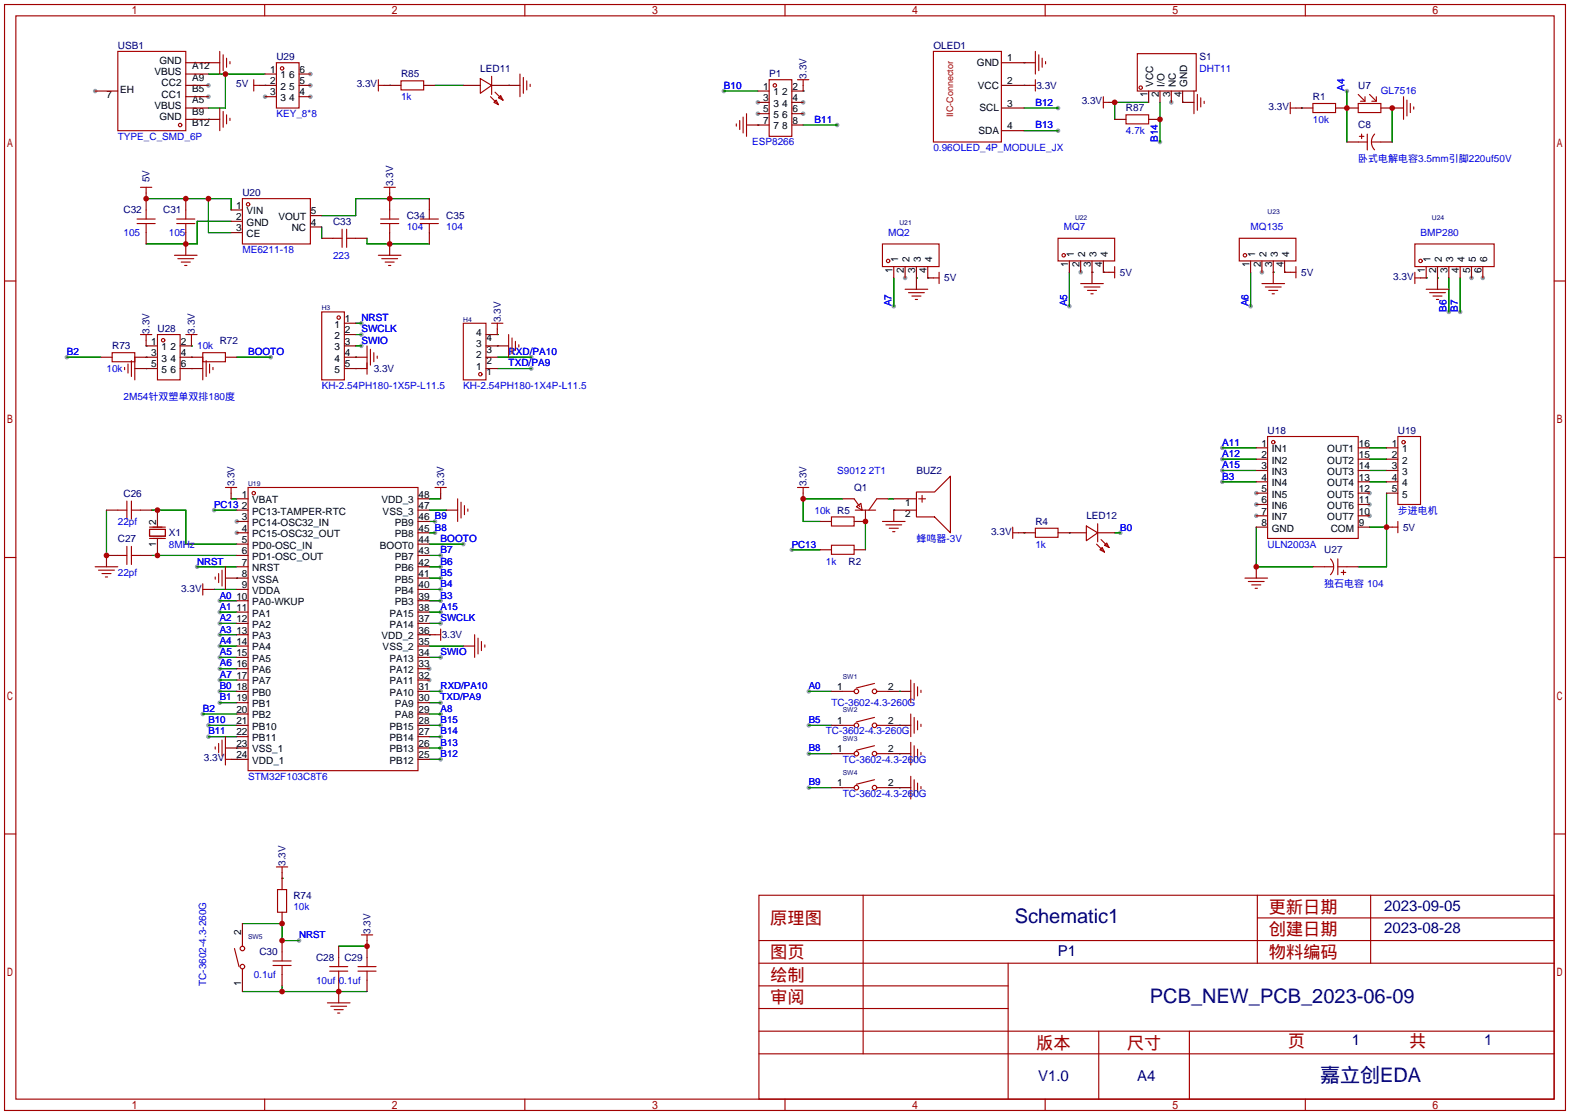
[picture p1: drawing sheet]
<svg xmlns="http://www.w3.org/2000/svg" width="352mm" height="250mm" viewBox="0 0 352 250" stroke-linecap="round" stroke-linejoin="round" font-family="sans-serif">
<g fill="#999">
<circle cx="46.7" cy="19.1" r=".51"/>
<circle cx="46.7" cy="21.7" r=".51"/>
<circle cx="21.3" cy="20.4" r=".51"/>
<circle cx="53.1" cy="116.9" r=".51"/>
<circle cx="53.1" cy="119.5" r=".51"/>
<circle cx="96.3" cy="152.5" r=".51"/>
<circle cx="96.3" cy="150" r=".51"/>
<circle cx="180.1" cy="23" r=".51"/>
<circle cx="169.9" cy="25.5" r=".51"/>
<circle cx="180.1" cy="25.5" r=".51"/>
<circle cx="169.9" cy="23" r=".51"/>
<circle cx="262.6" cy="23" r=".51"/>
<circle cx="202.9" cy="62.3" r=".51"/>
<circle cx="242.3" cy="61.1" r=".51"/>
<circle cx="283" cy="61.1" r=".51"/>
<circle cx="329.9" cy="62.3" r=".51"/>
<circle cx="332.5" cy="62.3" r=".51"/>
<circle cx="281.7" cy="110.6" r=".51"/>
<circle cx="281.7" cy="113.1" r=".51"/>
<circle cx="281.7" cy="115.7" r=".51"/>
<circle cx="307.1" cy="115.7" r=".51"/>
<circle cx="307.1" cy="113.1" r=".51"/>
<circle cx="307.1" cy="110.6" r=".51"/>
<circle cx="59.4" cy="21.7" r=".51"/>
<circle cx="69.6" cy="21.7" r=".51"/>
<circle cx="69.6" cy="19.1" r=".51"/>
<circle cx="69.6" cy="16.6" r=".51"/>
<circle cx="67.1" cy="210.9" r=".51"/>
<circle cx="98.8" cy="162.7" r=".51"/>
<circle cx="98.8" cy="165.2" r=".51"/>
<circle cx="48" cy="114.4" r=".51"/>
<circle cx="49.3" cy="157.6" r=".51"/>
<circle cx="49.3" cy="155" r=".51"/>
<circle cx="98.8" cy="167.7" r=".51"/>
<circle cx="98.8" cy="170.3" r=".51"/>
<circle cx="98.8" cy="160.1" r=".51"/>
<circle cx="97.5" cy="116.9" r=".51"/>
<circle cx="97.5" cy="119.5" r=".51"/>
<circle cx="46.7" cy="165.2" r=".51"/>
<circle cx="46.7" cy="162.7" r=".51"/>
<circle cx="49.3" cy="144.9" r=".51"/>
<circle cx="49.3" cy="142.3" r=".51"/>
<circle cx="49.3" cy="139.8" r=".51"/>
<circle cx="49.3" cy="137.3" r=".51"/>
<circle cx="49.3" cy="134.7" r=".51"/>
<circle cx="98.8" cy="155" r=".51"/>
<circle cx="98.8" cy="157.6" r=".51"/>
<circle cx="98.8" cy="139.8" r=".51"/>
<circle cx="98.8" cy="147.4" r=".51"/>
<circle cx="44.2" cy="127.1" r=".51"/>
<circle cx="177.5" cy="123.3" r=".51"/>
<circle cx="98.8" cy="129.6" r=".51"/>
<circle cx="98.8" cy="132.2" r=".51"/>
<circle cx="98.8" cy="134.7" r=".51"/>
<circle cx="98.8" cy="137.3" r=".51"/>
<circle cx="181.4" cy="162.7" r=".51"/>
<circle cx="181.4" cy="155" r=".51"/>
<circle cx="49.3" cy="147.4" r=".51"/>
<circle cx="49.3" cy="150" r=".51"/>
<circle cx="49.3" cy="152.5" r=".51"/>
<circle cx="98.8" cy="127.1" r=".51"/>
<circle cx="98.8" cy="124.6" r=".51"/>
<circle cx="181.4" cy="176.6" r=".51"/>
<circle cx="181.4" cy="169" r=".51"/>
<circle cx="251.2" cy="119.5" r=".51"/>
<circle cx="162.3" cy="20.4" r=".51"/>
<circle cx="187.7" cy="28" r=".51"/>
<circle cx="237.2" cy="24.2" r=".51"/>
<circle cx="237.2" cy="29.3" r=".51"/>
<circle cx="260.1" cy="31.8" r=".51"/>
<circle cx="302" cy="20.4" r=".51"/>
<circle cx="200.4" cy="68.7" r=".51"/>
<circle cx="239.8" cy="68.7" r=".51"/>
<circle cx="280.4" cy="68.7" r=".51"/>
<circle cx="324.9" cy="69.9" r=".51"/>
<circle cx="327.4" cy="69.9" r=".51"/>
<circle cx="274.1" cy="100.4" r=".51"/>
<circle cx="274.1" cy="103" r=".51"/>
<circle cx="274.1" cy="105.5" r=".51"/>
<circle cx="274.1" cy="108" r=".51"/>
<circle cx="103.9" cy="122" r=".51"/>
<circle cx="60.7" cy="80.1" r=".51"/>
<circle cx="45.5" cy="160.1" r=".51"/>
<circle cx="15" cy="80.1" r=".51"/>
<circle cx="81" cy="75" r=".51"/>
<circle cx="81" cy="77.6" r=".51"/>
<circle cx="81" cy="72.5" r=".51"/>
<circle cx="119.1" cy="80.1" r=".51"/>
<circle cx="119.1" cy="82.6" r=".51"/>
</g>
<g fill="none" stroke="#a10000" stroke-width=".25">
<path d="M1 1h350v248h-350zM3.6 3.6h344.9v242.9h-344.9zM26.4 11.5h15.3v17.8h-15.3zM49.3 11.5v5.1M50 12.3v3.5M50.8 13v2.1M51.6 13.8v.5M56.9 19.1h1.3M56.9 17.9v2.5M59.3 1v2.6M62 14.1h5.1v10.1h-5.1zM84.8 17.9v2.5"/>
<path d="M84.8 19.1h1.3M89.9 18.1h5.1v2.1h-5.1zM107.7 17.6l2.5 1.5-2.5 1.8zM110.2 17.1v4.1M116.6 16.6v5.1M117.3 17.4v3.5M117.7 1v2.6M118.1 18.1v2.1M118.9 18.9v.5M172.5 17.9h5v12.7h-5zM176 1v2.6M178.8 17.9h2.6"/>
<path d="M180.1 17.9v1.2M209.3 11.5h15.2v20.3h-15.2zM230.9 19.1h1.3M232.2 11.5v5.1M232.2 17.9v2.5M232.9 12.3v3.5M233.7 13v2.1M234.4 1v2.6M234.4 13.8v.5M255 12h13.2v8.4h-13.2zM292.7 1v2.6M49.3 24.2v5.1"/>
<path d="M50 25v3.5M50.8 25.7v2.1M51.6 26.5v.5M110 21.7l1.8 1.8M111 20.7l1.8 1.7M111.3 22.4l.5 1.1-1.1-.5zM111.8 21.9l.5-.5 .5 1zM165.1 27.8v.5M165.9 27v2.1M166.6 26.3v3.5M167.4 25.5v5.1M247.4 21.7v2.5"/>
<path d="M247.4 23h1.3M252.5 25.7h5.1v2.1h-5.1zM267.7 20.4v5.1M268.5 21.2v3.5M269.2 21.9v2.1M270 22.7v.5M289.3 23v2.5M289.3 24.2h1.3M294.4 23.2h5.1v2h-5.1zM304.5 23.2h5.1v2h-5.1zM304.5 31.8h2.1M304.5 21.2l1.6 1.5"/>
<path d="M304.8 30.6h1M305.3 30.1v1M306.1 21.7v1h-1M306.6 30.1v3.5M307.1 21.2l1.5 1.5M307.6 31.8h2M308.2 30.1a2.54 2.54 0 0 0 0 3.5M308.6 21.7v1h-1M314.7 21.7v5.1M315.5 22.4v3.6M316.2 23.2v2M317 24v.5"/>
<path d="M30.7 50.1h4.1M30.7 49.1h4.1M31.5 42h2.5M32.8 42v1.3M32.8 47.1v2M32.8 50.1v2.1M39.1 57.2h5.1M39.6 50.1h4.1M39.6 49.1h4.1M39.9 58h3.5M40.6 58.8h2.1M41.4 59.5h.5"/>
<path d="M41.7 47.1v2M41.7 50.1v2.1M54.4 44.5h15.2v10.2h-15.2zM74.7 53.4h2M76.7 51.4v4.1M77.7 53.4h2.1M77.7 51.4v4.1M84.8 57.2h5.1M85.3 50.1h4.1M85.3 49.1h4.1M85.6 58h3.6M86.1 42h2.5"/>
<path d="M86.4 58.8h2M87.1 59.5h.5M87.4 42v1.3M87.4 47.1v2M87.4 50.1v2.1M94.2 50.1h4.1M94.2 49.1h4.1M96.3 47.1v2M96.3 50.1v2.1M197.9 54.7h12.7v5.1h-12.7zM237.2 53.4h12.7v5.1h-12.7zM249.9 59.8v2.5"/>
<path d="M277.9 53.4h12.7v5.1h-12.7zM290.6 59.8v2.5M317.2 54.7h17.8v5.1h-17.8zM1 63h2.6M25.1 79.1h5.1v2h-5.1zM31.5 75h2.5M32.8 75v1.3M35.3 75h5.1v10.2h-5.1zM41.7 75h2.5M42.9 75v1.3M45.5 79.1h5v2h-5zM72.1 69.9h5.1v15.3h-5.1z"/>
<path d="M82.3 77.6v6.3M83.1 78.3v3.6M83.8 79.1v2M84.6 79.9v.5M103.9 72.5h5.1v12.7h-5.1zM110.2 72.5h2.6M111.5 72.5v1.3M114 75v5.1M114.8 75.8v3.5M115.6 76.5v2.1M116.3 77.3v.5M202.9 64.9h5.1"/>
<path d="M203.7 65.6h3.6M204.5 66.4h2M205.2 67.2h.5M209.3 62.3h1.3M210.6 61.1v2.5M242.3 63.6h5.1M243.1 64.4h3.5M243.8 65.1h2.1M244.6 65.9h.5M248.7 61.1h1.2M283 63.6h5M283.7 64.4h3.6"/>
<path d="M284.5 65.1h2M285.2 65.9h.6M289.3 61.1h1.3M317.2 62.3h1.3M317.2 61.1v2.5M319.8 64.9h5.1M320.5 65.6h3.6M321.3 66.4h2M322.1 67.2h.5M348.5 63h2.5M27.9 82.4v.5M28.7 81.6v2.1"/>
<path d="M29.5 80.9v3.5M30.2 80.1v5.1M45.5 80.1v5.1M46.2 80.9v3.5M47 81.6v2.1M47.8 82.4v.5M81 82.6h1.3M284.2 97.9h20.3v22.8h-20.3zM313.4 97.9h5.1v15.2h-5.1zM26.4 114.4h2M28.4 112.4v4M29.5 114.4h2"/>
<path d="M29.5 112.4v4M33.5 118.7h3.6v1.5h-3.6zM33.5 118.2h3.6M50.5 109.3h2.6M51.8 109.3v1.3M55.6 109.3h38.1v63.5h-38.1zM97.5 109.3h2.6M98.8 109.3v1.3M102.6 111.9v5M103.4 112.6v3.6M104.1 113.4v2M104.9 114.1v.5"/>
<path d="M178.8 109.3h2.6M180.1 109.3v1.3M186.4 115.9h5.1v2.1h-5.1zM191.5 111.9l1.3 1.7M191.8 114.4h4.5M192 113.6l1-.7 .3 1.5zM196.6 111.9l-1.8 2.5M197.9 116.9h5M198.6 117.7h3.6M199.4 118.5h2M200.2 119.2h.5M205.5 110.3h4l3.6-3.5v12.7l-3.6-3.6h-4z"/>
<path d="M206 111.9h1.5M206.8 111.1v1.5M227.1 118.2v2.5M227.1 119.5h1.2M232.2 118.5h5v2h-5zM243.6 118l2.5 1.5-2.5 1.8zM246.1 117.4v4.1M312.2 118.2h1.2M313.4 116.9v2.6M1 125h2.6M21.3 127.1h5.1M22.1 127.9h3.6"/>
<path d="M22.9 128.6h2M23.6 129.4h.5M26.4 124.6h2M28.4 122.5v4.1M29.5 122.5v4.1M29.5 124.6h2M33.5 120.7h3.6M45.5 130.9v2.5M45.5 132.2h1.2M48.3 129.4v.5M49 128.6v2.1M49.8 127.9v3.5"/>
<path d="M50.5 127.1v5.1M186.4 122.3h5.1v2h-5.1zM245.9 122l1.7 1.8M246.6 123.3l.5-.5 .5 1zM246.9 121l1.8 1.8M247.6 122.3l.6-.5 .5 1zM279.1 129.6h5.1M279.9 130.4h3.6M280.7 131.2h2M281.4 131.9h.5M296.9 127.1h2.1M298.3 125.3a2.54 2.54 0 0 1 0 3.6"/>
<path d="M300 127.1h2M300 125.3v3.6M300.7 128.4h1.1M301.2 127.9v1M348.5 125h2.5M97.5 142.3h1.3M98.8 141.1v2.5M106.4 142.3v5.1M107.2 143.1v3.6M107.9 143.9v2M108.7 144.6v.5M189 155h2.5"/>
<path d="M196.1 153.3l-4.1 1M196.6 155h2.5M204.2 152.5v5.1M205 153.3v3.5M205.7 154v2.1M206.5 154.8v.5M48.3 167.5v.5M49 166.7v2.1M49.8 166v3.5M50.5 165.2v6.3M50.5 170.3h1.3M189 162.7h2.5"/>
<path d="M189 169h2.5M189 176.6h2.5M196.1 160.9l-4.1 1M196.1 167.2l-4.1 1M196.1 174.8l-4.1 1.1M196.6 162.7h2.5M196.6 169h2.5M196.6 176.6h2.5M204.2 160.1v5.1M204.2 166.5v5M204.2 174.1v5.1M205 160.9v3.5"/>
<path d="M205 167.2v3.6M205 174.8v3.6M205.7 161.6v2.1M205.7 168v2M205.7 175.6v2M206.5 162.4v.5M206.5 168.8v.5M206.5 176.4v.5M1 187h2.6M62 194.4h2.5M62.2 199.5h2.1v5.1h-2.1zM63.2 194.4v1.3"/>
<path d="M348.5 187h2.5M52.6 212.7l1 4.1M54.4 209.6v2.6M54.4 217.3v2.5M61.2 215.5h4.1M61.2 216.5h4.1M63.2 213.5v2M63.2 216.5v2M73.9 216.8h4.1M73.9 217.8h4.1M75.9 214.7v2.1M75.9 217.8v2"/>
<path d="M80.3 216.8h4M80.3 217.8h4M81 209.6h2.6M82.3 209.6v1.3M82.3 214.7v2.1M82.3 217.8v2M170.2 200.8h178.3v45.7h-178.3zM170.2 216h178.3M170.2 210.9h178.3M193.5 200.8v35.5M226 216v30.5M281.9 200.8v15.2"/>
<path d="M281.9 205.8h66.6M307.3 200.8v15.2M73.4 224.9h5.1M74.2 225.6h3.5M74.9 226.4h2.1M75.7 227.2h.5M170.2 221.1h55.8M170.2 236.3h178.3M170.2 231.2h178.3M170.2 226.2h55.8M246.4 231.2v15.3M266.7 231.2v15.3"/>
<path d="M59.3 246.5v2.5M117.7 246.5v2.5M176 246.5v2.5M234.4 246.5v2.5M292.7 246.5v2.5"/>
<circle cx="63.2" cy="15.3" r=".38"/>
<circle cx="173.7" cy="19.1" r=".38"/>
<circle cx="255.8" cy="19.7" r=".38"/>
<circle cx="40.4" cy="28" r=".38"/>
<circle cx="55.6" cy="45.8" r=".38"/>
<circle cx="199.1" cy="58.5" r=".38"/>
<circle cx="238.5" cy="57.2" r=".38"/>
<circle cx="279.1" cy="57.2" r=".38"/>
<circle cx="318.5" cy="58.5" r=".38"/>
<circle cx="36.6" cy="76.3" r=".38"/>
<circle cx="75.9" cy="71.2" r=".38"/>
<circle cx="107.7" cy="83.9" r=".38"/>
<circle cx="285.5" cy="99.2" r=".38"/>
<circle cx="314.7" cy="99.2" r=".38"/>
<circle cx="56.9" cy="110.6" r=".38"/>
<circle cx="192" cy="155" r=".51"/>
<circle cx="196.1" cy="155" r=".51"/>
<circle cx="192" cy="176.6" r=".51"/>
<circle cx="192" cy="169" r=".51"/>
<circle cx="192" cy="162.7" r=".51"/>
<circle cx="196.1" cy="176.6" r=".51"/>
<circle cx="196.1" cy="169" r=".51"/>
<circle cx="196.1" cy="162.7" r=".51"/>
<circle cx="54.4" cy="216.8" r=".51"/>
<circle cx="54.4" cy="212.7" r=".51"/>
</g>
<g fill="none" stroke="#008700" stroke-width=".25">
<path d="M46.7 14.1h.1M46.7 16.6h12.7M50.5 16.6v7.6h-3.8M59.4 19.1h.1M87.4 19.1h.1M97.5 19.1h6.4M114 19.1h.1M229.6 19.1h.1M229.6 14.1h.1M46.7 26.8h.1M162.3 20.4h7.6M169.9 28h.1"/>
<path d="M180.1 20.4h.1M180.1 28h7.6M229.6 24.2h7.6M229.6 29.3h7.6M257.6 23h-7.7v3.8M260.1 23v8.8M265.2 23h.1M291.8 24.2h.1M302 20.4v11.4M312.2 24.2v7.6M32.8 44.5h19v2.6M46.7 44.5v7.7h5.1"/>
<path d="M51.8 49.6h-7.6v5.1h-11.4M72.1 50.9v2.5M82.3 53.4v1.3h14M96.3 44.5h-16.5v3.9h-7.7M32.8 77.6h.1M42.9 77.6h.1M79.8 75h1.2M79.8 77.6h1.2M79.8 72.5h1.2M111.5 75h.1M111.5 77.6h.1M200.4 62.3v6.4"/>
<path d="M205.5 62.3h.1M208 62.3h.1M239.8 61.1v7.6M244.9 61.1h.1M247.4 61.1h.1M280.4 61.1v7.6M285.5 61.1h.1M288 61.1h.1M319.8 62.3h.1M322.3 62.3h.1M324.9 62.3v7.6M327.4 62.3v7.6"/>
<path d="M15 80.1h7.6M32.8 82.6h.1M32.8 80.1h.1M42.9 80.1h.1M42.9 82.6h.1M53.1 80.1h7.6M79.8 82.6h.1M79.8 80.1h.1M111.5 80.1h7.6M111.5 82.6h7.6M23.9 114.4v10.2M34 114.4h7.7v7.6h11.4"/>
<path d="M48 114.4h5.1M51.8 111.9h1.3M96.3 114.4h3.8M96.3 116.9h1.2M96.3 119.5h1.2M96.3 111.9h2.5M189 111.9h-8.9v5h3.8M194.1 116.9v6.4M199.1 111.9h1.3M200.4 114.4h.1M229.6 119.5h.1M239.8 119.5h.1"/>
<path d="M249.9 119.5h1.3M274.1 100.4h7.6M274.1 103h7.6M274.1 105.5h7.6M274.1 108h7.6M281.7 118.2v8.9h12.7M307.1 100.4h3.8M307.1 103h3.8M307.1 105.5h3.8M307.1 108h3.8M307.1 118.2h3.8M310.9 110.6v16.5h-6.4"/>
<path d="M34 124.6h19.1M44.2 127.1h8.9M48 132.2h5.1M49.3 139.8h3.8M49.3 137.3h3.8M49.3 134.7h3.8M53.1 129.6h.1M96.3 139.8h2.5M96.3 137.3h2.5M96.3 134.7h2.5M96.3 127.1h2.5M96.3 124.6h2.5"/>
<path d="M96.3 122h7.6M96.3 129.6h2.5M96.3 132.2h2.5M177.5 123.3h6.4M49.3 157.6h3.8M49.3 155h3.8M49.3 144.9h3.8M49.3 142.3h3.8M49.3 147.4h3.8M49.3 150h3.8M49.3 152.5h3.8M96.3 142.3h.1"/>
<path d="M96.3 157.6h2.5M96.3 155h2.5M96.3 144.9h7.6M96.3 147.4h2.5M181.4 155h5M201.7 155h.1M45.5 160.1h7.6M46.7 162.7h6.4M46.7 165.2h6.4M53.1 167.7h.1M53.1 170.3h.1M96.3 162.7h2.5"/>
<path d="M96.3 165.2h2.5M96.3 167.7h2.5M96.3 170.3h2.5M96.3 160.1h2.5M181.4 162.7h5M181.4 176.6h5M181.4 169h5M201.7 162.7h.1M201.7 176.6h.1M201.7 169h.1M63.2 196.9h.1M54.4 207.1h8.8v3.8h3.9"/>
<path d="M75.9 212.2h6.4M54.4 222.3h27.9M63.2 221.1v1.2"/>
</g>
<g fill="none" stroke="#870000" stroke-width=".25">
<path d="M41.7 19.1h5M41.7 16.6h5M41.7 14.1h7.6M58.2 19.1h3.8M59.4 16.6h2.6M67.1 19.1h2.5M67.1 16.6h2.5M86.1 19.1h3.8M95 19.1h2.5M103.9 19.1h3.8M110.2 19.1h6.4M180.1 19.1v1.3h-2.6"/>
<path d="M224.5 19.1h6.4M224.5 14.1h7.7M21.3 20.4h5.1M41.7 26.8h7.6M41.7 24.2h5M41.7 21.7h5M59.4 21.7h2.6M67.1 21.7h2.5M167.4 28h5.1M169.9 20.4h2.6M169.9 23h2.6M169.9 25.5h2.6"/>
<path d="M177.5 28h2.6M177.5 23h2.6M177.5 25.5h2.6M224.5 24.2h5.1M224.5 29.3h5.1M248.7 23h1.2M249.9 26.8h2.6M257.6 26.8h2.5M257.6 20.4v2.6M260.1 20.4v2.6M262.6 20.4v2.6M265.2 20.4v2.6h2.5"/>
<path d="M290.6 24.2h3.8M299.5 24.2h5M302 31.8h2.5M309.6 24.2h5.1M309.6 31.8h2.6M32.8 43.3v3.8M32.8 52.2v2.5M41.7 44.5v2.6M41.7 52.2v5M51.8 47.1h2.6M51.8 49.6h2.6M51.8 52.2h2.6"/>
<path d="M69.6 50.9h2.5M69.6 48.4h2.5M72.1 53.4h2.6M79.8 53.4h2.5M87.4 43.3v3.8M87.4 52.2v5M96.3 44.5v2.6M96.3 52.2v2.5M200.4 59.8v2.5M202.9 59.8v2.5M205.5 59.8v5.1M208 59.8v2.5h1.3"/>
<path d="M239.8 58.5v2.6M242.3 58.5v2.6M244.9 58.5v5.1M247.4 58.5v2.6h1.3M280.4 58.5v2.6M283 58.5v2.6M285.5 58.5v5.1M288 58.5v2.6h1.3M319.8 59.8v2.5h-1.3M322.3 59.8v5.1M324.9 59.8v2.5M327.4 59.8v2.5"/>
<path d="M329.9 59.8v2.5M332.5 59.8v2.5M32.8 76.3v1.3h2.5M42.9 76.3v1.3h-2.5M77.2 77.6h2.6M77.2 72.5h2.6M77.2 75h2.6M109 77.6h5M111.5 73.8v1.2h-2.5M22.6 80.1h2.5M30.2 82.6h5.1M30.2 80.1h5.1"/>
<path d="M40.4 82.6h5.1M40.4 80.1h5.1M50.5 80.1h2.6M77.2 82.6h3.8M77.2 80.1h5.1M109 82.6h2.5M109 80.1h2.5M23.9 114.4h2.5M31.5 114.4h2.5M35.3 114.4v3.8M51.8 110.6v1.3M53.1 114.4h2.5"/>
<path d="M53.1 116.9h2.5M53.1 111.9h2.5M53.1 119.5h2.5M93.7 114.4h2.6M93.7 116.9h2.6M93.7 111.9h2.6M93.7 119.5h2.6M98.8 110.6v1.3M100.1 114.4h2.5M180.1 110.6v1.3M183.9 116.9h2.5M189 111.9h2.5"/>
<path d="M194.1 114.4v2.5h-2.6M196.6 111.9h2.5M200.4 111.9h5.1M205.5 114.4h-5.1v2.5M228.3 119.5h3.9M237.2 119.5h6.4M246.1 119.5h3.8M281.7 100.4h2.5M281.7 103h2.5M281.7 105.5h2.5M281.7 108h2.5M281.7 110.6h2.5"/>
<path d="M281.7 113.1h2.5M281.7 115.7h2.5M281.7 118.2h2.5M304.5 100.4h2.6M304.5 103h2.6M304.5 105.5h2.6M304.5 108h2.6M304.5 110.6h2.6M304.5 113.1h2.6M304.5 115.7h2.6M304.5 118.2h2.6M310.9 100.4h2.5"/>
<path d="M310.9 103h2.5M310.9 105.5h2.5M310.9 108h2.5M310.9 110.6h2.5M310.9 118.2h1.3M26.4 124.6h-2.5v2.5M31.5 124.6h2.5M35.3 120.7v3.9M46.7 132.2h1.3M50.5 129.6h5.1M53.1 132.2h2.5M53.1 124.6h2.5"/>
<path d="M53.1 122h2.5M53.1 127.1h2.5M53.1 134.7h2.5M53.1 137.3h2.5M53.1 139.8h2.5M93.7 129.6h2.6M93.7 132.2h2.6M93.7 124.6h2.6M93.7 122h2.6M93.7 127.1h2.6M93.7 134.7h2.6M93.7 137.3h2.6"/>
<path d="M93.7 139.8h2.6M183.9 123.3h2.5M191.5 123.3h2.6M281.7 127.1v2.5M294.4 127.1h2.5M302 127.1h2.5M53.1 142.3h2.5M53.1 144.9h2.5M53.1 155h2.5M53.1 147.4h2.5M53.1 150h2.5M53.1 152.5h2.5"/>
<path d="M53.1 157.6h2.5M93.7 142.3h3.8M93.7 144.9h2.6M93.7 155h2.6M93.7 147.4h2.6M93.7 150h2.6M93.7 152.5h2.6M93.7 157.6h2.6M103.9 144.9h2.5M186.4 155h2.6M199.1 155h5.1M50.5 167.7h5.1"/>
<path d="M51.8 170.3h3.8M53.1 162.7h2.5M53.1 160.1h2.5M53.1 165.2h2.5M93.7 167.7h2.6M93.7 170.3h2.6M93.7 162.7h2.6M93.7 160.1h2.6M93.7 165.2h2.6M186.4 169h2.6M186.4 162.7h2.6M186.4 176.6h2.6"/>
<path d="M199.1 169h5.1M199.1 162.7h5.1M199.1 176.6h5.1M63.2 195.7v3.8M54.4 207.1v2.5M54.4 219.8v2.5M63.2 204.6v2.5M63.2 210.9v2.6M63.2 218.5v2.6M75.9 212.2v2.5M75.9 219.8v5.1M82.3 210.9v3.8"/>
<path d="M82.3 219.8v2.5"/>
</g>
<g fill="#c00">
<circle cx="63.2" cy="210.9" r=".63"/>
<circle cx="63.2" cy="207.1" r=".63"/>
<circle cx="82.3" cy="212.2" r=".63"/>
<circle cx="23.9" cy="124.6" r=".63"/>
<circle cx="35.3" cy="124.6" r=".63"/>
<circle cx="35.3" cy="114.4" r=".63"/>
<circle cx="194.1" cy="116.9" r=".63"/>
<circle cx="180.1" cy="111.9" r=".63"/>
<circle cx="63.2" cy="222.3" r=".63"/>
<circle cx="75.9" cy="222.3" r=".63"/>
<circle cx="41.7" cy="54.7" r=".63"/>
<circle cx="46.7" cy="44.5" r=".63"/>
<circle cx="32.8" cy="44.5" r=".63"/>
<circle cx="41.7" cy="44.5" r=".63"/>
<circle cx="87.4" cy="44.5" r=".63"/>
<circle cx="87.4" cy="54.7" r=".63"/>
<circle cx="249.9" cy="23" r=".63"/>
<circle cx="260.1" cy="26.8" r=".63"/>
<circle cx="312.2" cy="24.2" r=".63"/>
<circle cx="302" cy="24.2" r=".63"/>
<circle cx="310.9" cy="118.2" r=".63"/>
<circle cx="281.7" cy="127.1" r=".63"/>
<circle cx="50.5" cy="16.6" r=".63"/>
</g>
<g font-size="4.5" fill="#000080">
<text x="227.5" y="207.1">Schematic1</text>
<text x="257.8" y="224.8">PCB_NEW_PCB_2023-06-09</text>
<text x="296" y="242.6">嘉立创EDA</text>
</g>
<g font-size="3.9" fill="#a00000">
<text x="172.7" y="207.2">原理图</text>
<text x="284.5" y="209.7">创建日期</text>
<text x="284.5" y="204.6">更新日期</text>
<text x="172.7" y="214.8">图页</text>
<text x="284.5" y="214.8">物料编码</text>
<text x="172.7" y="219.9">绘制</text>
<text x="172.7" y="225">审阅</text>
<text x="232.3" y="235.1">版本</text>
<text x="252.6" y="235.1">尺寸</text>
<text x="288.8" y="234.9">页</text>
<text x="316" y="234.9">共</text>
</g>
<g font-size="3.4" fill="#000080">
<text x="310.4" y="204.2">2023-09-05</text>
<text x="310.4" y="209.3">2023-08-28</text>
<text x="237.2" y="214.4">P1</text>
<text x="303.1" y="234.4">1</text>
<text x="332.8" y="234.4">1</text>
<text x="232.8" y="242.3">V1.0</text>
<text x="255" y="242.3">A4</text>
</g>
<g font-size="2.2" fill="#000080">
<text x="26.4" y="11">USB1</text>
<text x="209.3" y="11">OLED1</text>
<text x="62" y="13.6">U29</text>
<text x="89.9" y="17.4">R85</text>
<text x="107.7" y="16.1">LED11</text>
<text x="172.5" y="17.4">P1</text>
<text x="180.8" y="17.6" transform="rotate(-90 180.8 17.6)">3.3V</text>
<text x="269" y="13.6">S1</text>
<text x="53" y="19.6">5V</text>
<text x="80" y="19.6">3.3V</text>
<text x="232.4" y="19.9">3.3V</text>
<text x="242.5" y="23.4">3.3V</text>
<text x="294.4" y="22.4">R1</text>
<text x="304.5" y="19.9">U7</text>
<text x="252.5" y="25">R87</text>
<text x="284.5" y="24.7">3.3V</text>
<text x="304.5" y="28.8">C8</text>
<text x="33.5" y="40.8" transform="rotate(-90 33.5 40.8)">5V</text>
<text x="88.1" y="41.8" transform="rotate(-90 88.1 41.8)">3.3V</text>
<text x="27.7" y="47.8">C32</text>
<text x="36.6" y="47.8">C31</text>
<text x="54.4" y="44">U20</text>
<text x="74.7" y="50.4">C33</text>
<text x="91.2" y="49.1">C34</text>
<text x="100.1" y="49.1">C35</text>
<text x="211.7" y="63.1">5V</text>
<text x="251.1" y="61.8">5V</text>
<text x="291.7" y="61.8">5V</text>
<text x="312.4" y="62.8">3.3V</text>
<text x="33.5" y="74.8" transform="rotate(-90 33.5 74.8)">3.3V</text>
<text x="35.3" y="74.5">U28</text>
<text x="43.7" y="74.8" transform="rotate(-90 43.7 74.8)">3.3V</text>
<text x="49.3" y="77.1">R72</text>
<text x="112.3" y="72.3" transform="rotate(-90 112.3 72.3)">3.3V</text>
<text x="25.1" y="78.3">R73</text>
<text x="83.8" y="83.4">3.3V</text>
<text x="284.2" y="97.4">U18</text>
<text x="313.4" y="97.4">U19</text>
<text x="205.5" y="106.3">BUZ2</text>
<text x="27.7" y="111.3">C26</text>
<text x="52.6" y="109.1" transform="rotate(-90 52.6 109.1)">3.3V</text>
<text x="99.6" y="109.1" transform="rotate(-90 99.6 109.1)">3.3V</text>
<text x="180.8" y="109.1" transform="rotate(-90 180.8 109.1)">3.3V</text>
<text x="191.5" y="110.1">Q1</text>
<text x="222.2" y="119.9">3.3V</text>
<text x="232.2" y="117.7">R4</text>
<text x="243.6" y="116.4">LED12</text>
<text x="314.6" y="119">5V</text>
<text x="26.4" y="121.5">C27</text>
<text x="37.8" y="120.2">X1</text>
<text x="296.9" y="124">U27</text>
<text x="190.2" y="126.6">R2</text>
<text x="40.6" y="132.6">3.3V</text>
<text x="99" y="143.1">3.3V</text>
<text x="45.7" y="170.7">3.3V</text>
<text x="64" y="194.2" transform="rotate(-90 64 194.2)">3.3V</text>
<text x="65.8" y="201.5">R74</text>
<text x="83.1" y="209.4" transform="rotate(-90 83.1 209.4)">3.3V</text>
<text x="58.2" y="214.2">C30</text>
<text x="70.9" y="215.5">C28</text>
<text x="77.2" y="215.5">C29</text>
</g>
<g font-size="2.2">
<text x="34.6" y="16.8">VBUS</text>
<text x="35.7" y="14.3">GND</text>
<text x="43.1" y="15.6">A12</text>
<text x="60.6" y="16.3">1</text>
<text x="62.9" y="17.6">1</text>
<text x="64.9" y="17.6">6</text>
<text x="67.2" y="16.3">6</text>
<text x="219" y="14.8">GND</text>
<text x="225.8" y="13.8">1</text>
<text x="23.9" y="21.9">7</text>
<text x="26.9" y="20.9">EH</text>
<text x="36.2" y="19.4">CC2</text>
<text x="36.2" y="21.9">CC1</text>
<text x="43.1" y="20.6">B5</text>
<text x="43.1" y="23.2">A5</text>
<text x="43.1" y="18.1">A9</text>
<text x="60.6" y="18.9">2</text>
<text x="60.6" y="21.4">3</text>
<text x="62.9" y="20.1">2</text>
<text x="62.9" y="22.7">3</text>
<text x="64.9" y="22.7">4</text>
<text x="64.9" y="20.1">5</text>
<text x="67.2" y="21.4">4</text>
<text x="67.2" y="18.9">5</text>
<text x="171.1" y="22.7">3</text>
<text x="171.1" y="20.1">1</text>
<text x="173.4" y="24">3</text>
<text x="173.4" y="21.4">1</text>
<text x="175.4" y="21.4">2</text>
<text x="175.4" y="24">4</text>
<text x="177.7" y="20.1">2</text>
<text x="177.7" y="22.7">4</text>
<text x="219.3" y="19.9">VCC</text>
<text x="225.8" y="24">3</text>
<text x="225.8" y="18.9">2</text>
<text x="257.3" y="21.8" transform="rotate(-90 257.3 21.8)">1</text>
<text x="258.6" y="19.5" transform="rotate(-90 258.6 19.5)">VCC</text>
<text x="259.8" y="21.8" transform="rotate(-90 259.8 21.8)">2</text>
<text x="261.1" y="19.5" transform="rotate(-90 261.1 19.5)">I/O</text>
<text x="262.4" y="21.8" transform="rotate(-90 262.4 21.8)">3</text>
<text x="263.6" y="19.5" transform="rotate(-90 263.6 19.5)">NC</text>
<text x="264.9" y="21.8" transform="rotate(-90 264.9 21.8)">4</text>
<text x="266.2" y="19.5" transform="rotate(-90 266.2 19.5)">GND</text>
<text x="34.6" y="24.5">VBUS</text>
<text x="35.7" y="27">GND</text>
<text x="43.1" y="28.3">B12</text>
<text x="43.1" y="25.7">B9</text>
<text x="171.1" y="27.8">7</text>
<text x="171.1" y="25.2">5</text>
<text x="173.4" y="29">7</text>
<text x="173.4" y="26.5">5</text>
<text x="175.4" y="26.5">6</text>
<text x="175.4" y="29">8</text>
<text x="177.7" y="25.2">6</text>
<text x="177.7" y="27.8">8</text>
<text x="219.7" y="25">SCL</text>
<text x="225.8" y="29">4</text>
<text x="219.4" y="30">SDA</text>
<text x="53" y="46.8">1</text>
<text x="53" y="49.4">2</text>
<text x="53" y="51.9">3</text>
<text x="55.3" y="48.1">VIN</text>
<text x="55.3" y="50.6">GND</text>
<text x="55.3" y="53.2">CE</text>
<text x="62.4" y="49.4">VOUT</text>
<text x="65.4" y="51.9">NC</text>
<text x="69.7" y="50.6">4</text>
<text x="69.7" y="48.1">5</text>
<text x="201.4" y="58.8" transform="rotate(-90 201.4 58.8)">1</text>
<text x="203.9" y="58.8" transform="rotate(-90 203.9 58.8)">2</text>
<text x="206.5" y="58.8" transform="rotate(-90 206.5 58.8)">3</text>
<text x="209" y="58.8" transform="rotate(-90 209 58.8)">4</text>
<text x="239.5" y="59.9" transform="rotate(-90 239.5 59.9)">1</text>
<text x="240.8" y="57.6" transform="rotate(-90 240.8 57.6)">1</text>
<text x="242" y="59.9" transform="rotate(-90 242 59.9)">2</text>
<text x="243.3" y="57.6" transform="rotate(-90 243.3 57.6)">2</text>
<text x="244.6" y="59.9" transform="rotate(-90 244.6 59.9)">3</text>
<text x="245.9" y="57.6" transform="rotate(-90 245.9 57.6)">3</text>
<text x="247.1" y="59.9" transform="rotate(-90 247.1 59.9)">4</text>
<text x="248.4" y="57.6" transform="rotate(-90 248.4 57.6)">4</text>
<text x="280.1" y="59.9" transform="rotate(-90 280.1 59.9)">1</text>
<text x="281.4" y="57.6" transform="rotate(-90 281.4 57.6)">1</text>
<text x="282.7" y="59.9" transform="rotate(-90 282.7 59.9)">2</text>
<text x="284" y="57.6" transform="rotate(-90 284 57.6)">2</text>
<text x="285.2" y="59.9" transform="rotate(-90 285.2 59.9)">3</text>
<text x="286.5" y="57.6" transform="rotate(-90 286.5 57.6)">3</text>
<text x="287.8" y="59.9" transform="rotate(-90 287.8 59.9)">4</text>
<text x="289" y="57.6" transform="rotate(-90 289 57.6)">4</text>
<text x="320.8" y="58.8" transform="rotate(-90 320.8 58.8)">1</text>
<text x="323.3" y="58.8" transform="rotate(-90 323.3 58.8)">2</text>
<text x="325.9" y="58.8" transform="rotate(-90 325.9 58.8)">3</text>
<text x="328.4" y="58.8" transform="rotate(-90 328.4 58.8)">4</text>
<text x="330.9" y="58.8" transform="rotate(-90 330.9 58.8)">5</text>
<text x="333.5" y="58.8" transform="rotate(-90 333.5 58.8)">6</text>
<text x="200.1" y="61.2" transform="rotate(-90 200.1 61.2)">1</text>
<text x="202.7" y="61.2" transform="rotate(-90 202.7 61.2)">2</text>
<text x="205.2" y="61.2" transform="rotate(-90 205.2 61.2)">3</text>
<text x="207.8" y="61.2" transform="rotate(-90 207.8 61.2)">4</text>
<text x="319.5" y="61.2" transform="rotate(-90 319.5 61.2)">1</text>
<text x="322.1" y="61.2" transform="rotate(-90 322.1 61.2)">2</text>
<text x="324.6" y="61.2" transform="rotate(-90 324.6 61.2)">3</text>
<text x="327.1" y="61.2" transform="rotate(-90 327.1 61.2)">4</text>
<text x="329.7" y="61.2" transform="rotate(-90 329.7 61.2)">5</text>
<text x="332.2" y="61.2" transform="rotate(-90 332.2 61.2)">6</text>
<text x="33.9" y="77.3">1</text>
<text x="40.5" y="77.3">2</text>
<text x="75" y="73.5">1</text>
<text x="75" y="76">2</text>
<text x="77.3" y="72.2">1</text>
<text x="77.3" y="74.8">2</text>
<text x="77.3" y="77.3">3</text>
<text x="106.8" y="77.8">3</text>
<text x="106.8" y="75.3">4</text>
<text x="109.1" y="76.5">4</text>
<text x="33.9" y="79.8">3</text>
<text x="33.9" y="82.4">5</text>
<text x="36.2" y="78.6">1</text>
<text x="36.2" y="81.1">3</text>
<text x="36.2" y="83.6">5</text>
<text x="38.2" y="83.6">6</text>
<text x="38.2" y="81.1">4</text>
<text x="38.2" y="78.6">2</text>
<text x="40.5" y="82.4">6</text>
<text x="40.5" y="79.8">4</text>
<text x="75" y="78.6">3</text>
<text x="75" y="81.1">4</text>
<text x="75" y="83.6">5</text>
<text x="77.3" y="79.8">4</text>
<text x="77.3" y="82.4">5</text>
<text x="106.8" y="82.9">1</text>
<text x="106.8" y="80.3">2</text>
<text x="109.1" y="81.6">2</text>
<text x="109.1" y="79.1">3</text>
<text x="109.1" y="84.1">1</text>
<text x="282.9" y="100.2">1</text>
<text x="285.2" y="101.4">IN1</text>
<text x="297.6" y="101.4">OUT1</text>
<text x="304.7" y="100.2">16</text>
<text x="312.1" y="100.2">1</text>
<text x="314.4" y="101.4">1</text>
<text x="282.9" y="102.7">2</text>
<text x="282.9" y="105.2">3</text>
<text x="282.9" y="107.8">4</text>
<text x="285.2" y="104">IN2</text>
<text x="285.2" y="106.5">IN3</text>
<text x="297.6" y="106.5">OUT3</text>
<text x="297.6" y="104">OUT2</text>
<text x="304.7" y="107.8">13</text>
<text x="304.7" y="105.2">14</text>
<text x="304.7" y="102.7">15</text>
<text x="312.1" y="102.7">2</text>
<text x="312.1" y="105.2">3</text>
<text x="312.1" y="107.8">4</text>
<text x="314.4" y="104">2</text>
<text x="314.4" y="106.5">3</text>
<text x="54.3" y="111.6">1</text>
<text x="56.6" y="112.9">VBAT</text>
<text x="85.6" y="112.9">VDD_3</text>
<text x="93.9" y="111.6">48</text>
<text x="203" y="113.4">1</text>
<text x="282.9" y="110.3">5</text>
<text x="282.9" y="112.9">6</text>
<text x="285.2" y="109">IN4</text>
<text x="285.2" y="111.6">IN5</text>
<text x="297.6" y="111.6">OUT5</text>
<text x="297.6" y="109">OUT4</text>
<text x="304.7" y="112.9">11</text>
<text x="304.7" y="110.3">12</text>
<text x="312.1" y="110.3">5</text>
<text x="314.4" y="109">4</text>
<text x="314.4" y="111.6">5</text>
<text x="35" y="117.7" transform="rotate(-90 35 117.7)">2</text>
<text x="54.3" y="114.1">2</text>
<text x="54.3" y="116.7">3</text>
<text x="54.3" y="119.2">4</text>
<text x="56.6" y="115.4">PC13-TAMPER-RTC</text>
<text x="56.6" y="117.9">PC14-OSC32_IN</text>
<text x="85.8" y="115.4">VSS_3</text>
<text x="88.5" y="117.9">PB9</text>
<text x="93.9" y="119.2">45 B8</text>
<text x="93.9" y="116.7">46 B9</text>
<text x="93.9" y="114.1">47</text>
<text x="203" y="115.9">2</text>
<text x="282.9" y="115.4">7</text>
<text x="282.9" y="117.9">8</text>
<text x="285.2" y="114.1">IN6</text>
<text x="285.2" y="116.7">IN7</text>
<text x="285.2" y="119.2">GND</text>
<text x="297.6" y="116.7">OUT7</text>
<text x="297.6" y="114.1">OUT6</text>
<text x="298.4" y="119.2">COM</text>
<text x="304.7" y="117.9">9</text>
<text x="304.7" y="115.4">10</text>
<text x="35" y="122.8" transform="rotate(-90 35 122.8)">1</text>
<text x="54.3" y="121.7">5</text>
<text x="54.3" y="124.3">6</text>
<text x="56.6" y="120.5">PC15-OSC32_OUT</text>
<text x="56.6" y="123">PD0-OSC_IN</text>
<text x="56.6" y="125.6">PD1-OSC_OUT</text>
<text x="85.2" y="123">BOOT0</text>
<text x="88.5" y="125.6">PB7</text>
<text x="88.5" y="120.5">PB8</text>
<text x="93.9" y="124.3">43</text>
<text x="93.9" y="121.7">44</text>
<text x="54.3" y="126.8">7</text>
<text x="54.3" y="129.4">8</text>
<text x="54.3" y="131.9">9</text>
<text x="56.6" y="128.1">NRST</text>
<text x="56.6" y="130.6">VSSA</text>
<text x="88.5" y="130.6">PB5</text>
<text x="88.5" y="128.1">PB6</text>
<text x="93.9" y="131.9">40</text>
<text x="93.9" y="129.4">41</text>
<text x="93.9" y="126.8">42</text>
<text x="53" y="134.4">10</text>
<text x="53" y="137">11</text>
<text x="56.6" y="133.2">VDDA</text>
<text x="56.6" y="135.7">PA0-WKUP</text>
<text x="88.5" y="135.7">PB3</text>
<text x="88.5" y="133.2">PB4</text>
<text x="93.9" y="137">38</text>
<text x="93.9" y="134.4">39</text>
<text x="53" y="139.5">12</text>
<text x="53" y="142.1">13</text>
<text x="56.6" y="138.3">PA1</text>
<text x="56.6" y="140.8">PA2</text>
<text x="56.6" y="143.3">PA3</text>
<text x="85.6" y="143.3">VDD_2</text>
<text x="87.3" y="140.8">PA14</text>
<text x="87.3" y="138.3">PA15</text>
<text x="93.9" y="142.1">36</text>
<text x="93.9" y="139.5">37</text>
<text x="53" y="144.6">14</text>
<text x="53" y="147.1">15</text>
<text x="53" y="149.7">16</text>
<text x="56.6" y="145.9">PA4</text>
<text x="56.6" y="148.4">PA5</text>
<text x="85.8" y="145.9">VSS_2</text>
<text x="87.3" y="148.4">PA13</text>
<text x="93.9" y="149.7">33</text>
<text x="93.9" y="147.1">34</text>
<text x="93.9" y="144.6">35</text>
<text x="53" y="152.2">17</text>
<text x="53" y="154.8">18</text>
<text x="56.6" y="151">PA6</text>
<text x="56.6" y="153.5">PA7</text>
<text x="87.3" y="153.5">PA11</text>
<text x="87.3" y="151">PA12</text>
<text x="93.9" y="154.8">31</text>
<text x="93.9" y="152.2">32</text>
<text x="187.7" y="154.8">1</text>
<text x="199.1" y="154.8">2</text>
<text x="53" y="157.3">19</text>
<text x="53" y="159.8">20</text>
<text x="56.6" y="156">PB0</text>
<text x="56.6" y="158.6">PB1</text>
<text x="56.6" y="161.1">PB2</text>
<text x="87.3" y="156">PA10</text>
<text x="88.5" y="161.1">PA8</text>
<text x="88.5" y="158.6">PA9</text>
<text x="93.9" y="159.8">29</text>
<text x="93.9" y="157.3">30</text>
<text x="53" y="162.4">21</text>
<text x="53" y="164.9">22</text>
<text x="53" y="167.5">23</text>
<text x="56.6" y="163.7">PB10</text>
<text x="56.6" y="166.2">PB11</text>
<text x="87.3" y="166.2">PB14</text>
<text x="87.3" y="163.7">PB15</text>
<text x="93.9" y="167.5">26</text>
<text x="93.9" y="164.9">27</text>
<text x="93.9" y="162.4">28</text>
<text x="187.7" y="162.4">1</text>
<text x="199.1" y="162.4">2</text>
<text x="53" y="170">24</text>
<text x="56.6" y="168.7">VSS_1</text>
<text x="56.6" y="171.3">VDD_1</text>
<text x="87.3" y="171.3">PB12</text>
<text x="87.3" y="168.7">PB13</text>
<text x="93.9" y="170">25</text>
<text x="187.7" y="168.7">1</text>
<text x="199.1" y="168.7">2</text>
<text x="187.7" y="176.4">1</text>
<text x="199.1" y="176.4">2</text>
<text x="54.1" y="209.6" transform="rotate(-90 54.1 209.6)">2</text>
<text x="54.1" y="221.1" transform="rotate(-90 54.1 221.1)">1</text>
</g>
<g font-size="2.2" fill="#00f">
<text x="269" y="16.1">DHT11</text>
<text x="89.9" y="22.4">1k</text>
<text x="162.3" y="19.9">B10</text>
<text x="232.2" y="23.7">B12</text>
<text x="301.5" y="20.4" transform="rotate(-90 301.5 20.4)">A4</text>
<text x="309.6" y="21.2">GL7516</text>
<text x="62" y="26.3">KEY_8*8</text>
<text x="182.6" y="27.5">B11</text>
<text x="232.2" y="28.8">B13</text>
<text x="294.4" y="27.5">10k</text>
<text x="26.4" y="31.3">TYPE_C_SMD_6P</text>
<text x="168.7" y="32.6">ESP8266</text>
<text x="209.3" y="33.9">0.96OLED_4P_MODULE_JX</text>
<text x="252.5" y="30.1">4.7k</text>
<text x="259.6" y="31.8" transform="rotate(-90 259.6 31.8)">B14</text>
<text x="304.5" y="36.4">卧式电解电容3.5mm引脚220uf50V</text>
<text x="27.7" y="52.9">105</text>
<text x="37.8" y="52.9">105</text>
<text x="91.2" y="51.7">104</text>
<text x="100.1" y="51.7">104</text>
<text x="199.1" y="52.9">MQ2</text>
<text x="238.5" y="51.7">MQ7</text>
<text x="280.4" y="51.7">MQ135</text>
<text x="318.5" y="52.9">BMP280</text>
<text x="54.4" y="56.7">ME6211-18</text>
<text x="74.7" y="58">223</text>
<text x="81" y="72">NRST</text>
<text x="199.9" y="68.7" transform="rotate(-90 199.9 68.7)">A7</text>
<text x="239.3" y="68.7" transform="rotate(-90 239.3 68.7)">A5</text>
<text x="279.9" y="68.7" transform="rotate(-90 279.9 68.7)">A6</text>
<text x="324.4" y="69.9" transform="rotate(-90 324.4 69.9)">B6</text>
<text x="326.9" y="69.9" transform="rotate(-90 326.9 69.9)">B7</text>
<text x="81" y="74.5">SWCLK</text>
<text x="81" y="77.1">SWIO</text>
<text x="15" y="79.6">B2</text>
<text x="23.9" y="83.4">10k</text>
<text x="44.2" y="78.3">10k</text>
<text x="55.6" y="79.6">BOOTO</text>
<text x="114" y="79.6">RXD/PA10</text>
<text x="114" y="82.1">TXD/PA9</text>
<text x="27.7" y="89.8">2M54针双塑单双排180度</text>
<text x="72.1" y="87.2">KH-2.54PH180-1X5P-L11.5</text>
<text x="103.9" y="87.2">KH-2.54PH180-1X4P-L11.5</text>
<text x="274.1" y="99.9">A11</text>
<text x="187.7" y="106.3">S9012 2T1</text>
<text x="274.1" y="102.5">A12</text>
<text x="274.1" y="105">A15</text>
<text x="274.1" y="107.5">B3</text>
<text x="48" y="113.9">PC13</text>
<text x="26.4" y="117.7">22pf</text>
<text x="182.6" y="115.2">10k R5</text>
<text x="251.2" y="119">B0</text>
<text x="313.4" y="115.2">步进电机</text>
<text x="37.8" y="122.8">8MHz</text>
<text x="98.8" y="124">B7</text>
<text x="98.8" y="121.5">BOOTO</text>
<text x="177.5" y="122.8">PC13</text>
<text x="205.5" y="121.5">蜂鸣器-3V</text>
<text x="232.2" y="122.8">1k</text>
<text x="284.2" y="122.8">ULN2003A</text>
<text x="26.4" y="129.1">22pf</text>
<text x="44.2" y="126.6">NRST</text>
<text x="98.8" y="129.1">B5</text>
<text x="98.8" y="131.7">B4</text>
<text x="98.8" y="126.6">B6</text>
<text x="185.2" y="126.6">1k</text>
<text x="296.9" y="131.7">独石电容 104</text>
<text x="49.3" y="136.8">A1</text>
<text x="49.3" y="134.2">A0</text>
<text x="98.8" y="134.2">B3</text>
<text x="98.8" y="136.8">A15</text>
<text x="49.3" y="141.8">A3</text>
<text x="49.3" y="139.3">A2</text>
<text x="98.8" y="139.3">SWCLK</text>
<text x="49.3" y="144.4">A4</text>
<text x="49.3" y="146.9">A5</text>
<text x="49.3" y="149.4">A6</text>
<text x="98.8" y="146.9">SWIO</text>
<text x="49.3" y="154.5">B0</text>
<text x="49.3" y="152">A7</text>
<text x="98.8" y="154.5">RXD/PA10</text>
<text x="181.4" y="154.5">A0</text>
<text x="45.5" y="159.6">B2</text>
<text x="49.3" y="157.1">B1</text>
<text x="98.8" y="159.6">A8</text>
<text x="98.8" y="157.1">TXD/PA9</text>
<text x="186.4" y="158.3">TC-3602-4.3-260G</text>
<text x="46.7" y="164.7">B11</text>
<text x="46.7" y="162.2">B10</text>
<text x="98.8" y="162.2">B15</text>
<text x="98.8" y="164.7">B14</text>
<text x="98.8" y="167.2">B13</text>
<text x="181.4" y="162.2">B5</text>
<text x="185.2" y="164.7">TC-3602-4.3-260G</text>
<text x="98.8" y="169.8">B12</text>
<text x="181.4" y="168.5">B8</text>
<text x="189" y="171">TC-3602-4.3-260G</text>
<text x="55.6" y="174.8">STM32F103C8T6</text>
<text x="181.4" y="176.1">B9</text>
<text x="189" y="178.7">TC-3602-4.3-260G</text>
<text x="65.8" y="204.1">10k</text>
<text x="67.1" y="210.4">NRST</text>
<text x="46.2" y="221.1" transform="rotate(-90 46.2 221.1)">TC-3602-4.3-260G</text>
<text x="56.9" y="219.3">0.1uf</text>
<text x="70.9" y="220.6">10uf</text>
<text x="75.9" y="220.6">0.1uf</text>
</g>
<text font-size="2" fill="#a00000" x="213.7" y="26.3" transform="rotate(-90 213.7 26.3)">IIC-Connector</text>
<g font-size="1.5" fill="#000080">
<text x="201.7" y="50.6">U21</text>
<text x="241" y="49.3">U22</text>
<text x="284.2" y="48">U23</text>
<text x="321.1" y="49.3">U24</text>
<text x="72.1" y="69.6">H3</text>
<text x="103.9" y="72.1">H4</text>
<text x="55.6" y="109">U19</text>
<text x="189" y="152.2">SW1</text>
<text x="189" y="159.8">SW2</text>
<text x="189" y="166.1">SW3</text>
<text x="189" y="173.7">SW4</text>
<text x="55.6" y="210.6">SW5</text>
</g>
</svg>
